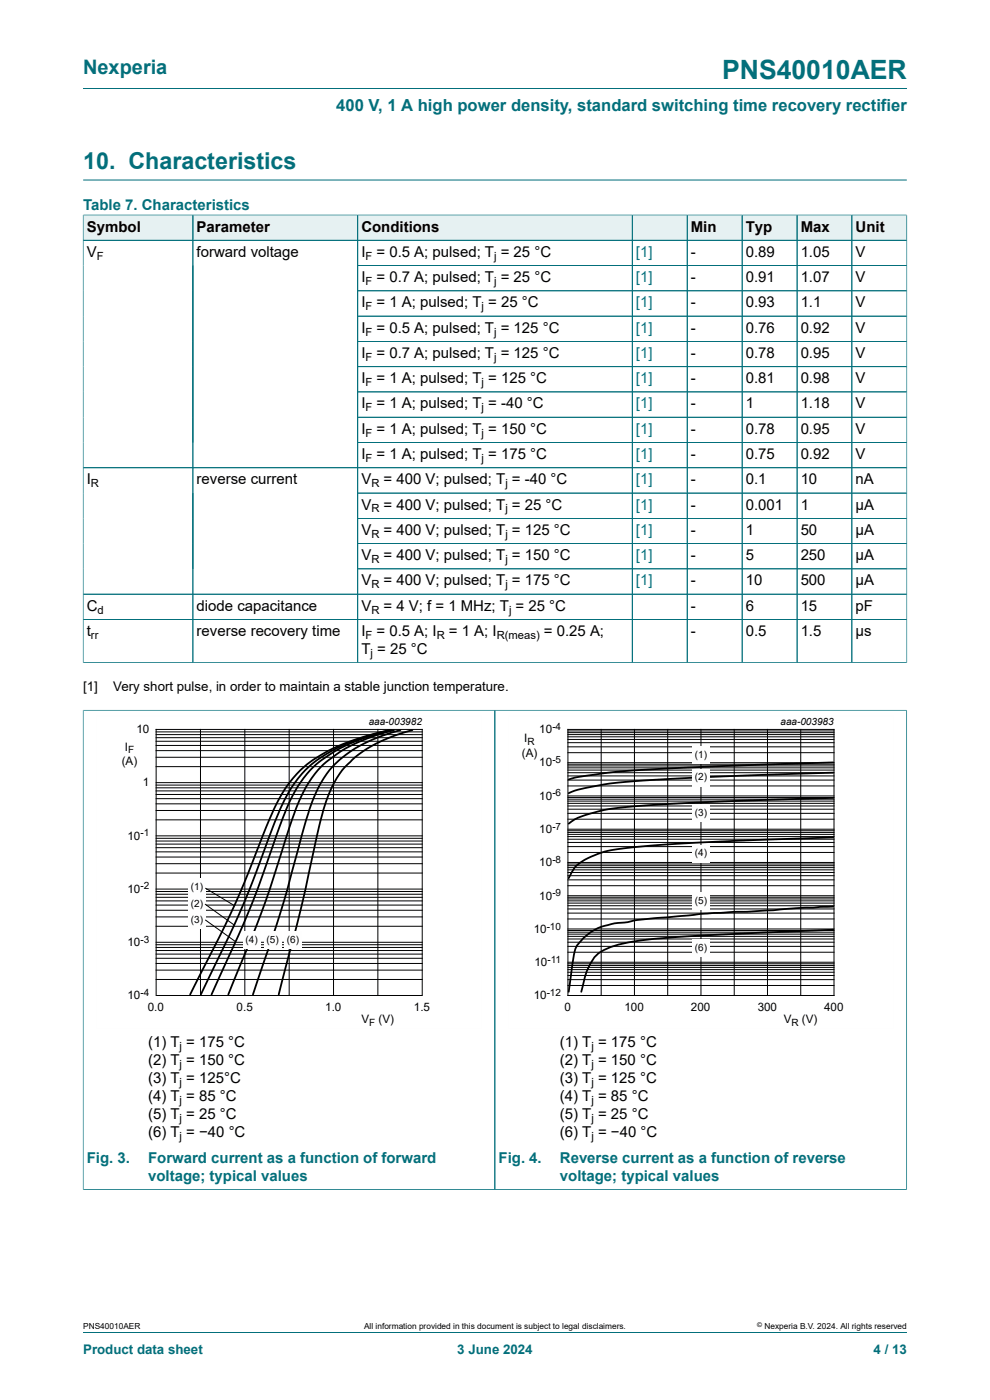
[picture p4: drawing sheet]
<svg xmlns="http://www.w3.org/2000/svg" width="210mm" height="297mm" viewBox="0 0 210 297" stroke-linecap="round" stroke-linejoin="round" font-family="sans-serif">
<path d="M17.6 18.8h174.8M17.6 38.2h174.8" fill="none" stroke="#036f7b" stroke-width=".21"/>
<path d="M17.7 45.7h23.2v5.2h-23.2z" fill="#e6f1f2"/>
<path d="M17.6 45.5v5.5h23.3v-5.4h-23.3" fill="none" stroke="#036f7b" stroke-width=".21"/>
<path d="M41 45.7h34.8v5.2h-34.8z" fill="#e6f1f2"/>
<path d="M40.9 45.6h35v5.4h-35z" fill="none" stroke="#036f7b" stroke-width=".21"/>
<path d="M75.9 45.7h58.1v5.2h-58.1z" fill="#e6f1f2"/>
<path d="M75.9 45.6h58.2v5.4h-58.2z" fill="none" stroke="#036f7b" stroke-width=".21"/>
<path d="M134.2 45.7h11.5v5.2h-11.5z" fill="#e6f1f2"/>
<path d="M134.1 45.6h11.7v5.4h-11.7z" fill="none" stroke="#036f7b" stroke-width=".21"/>
<path d="M145.8 45.7h11.5v5.2h-11.5z" fill="#e6f1f2"/>
<path d="M145.8 45.6h11.6v5.4h-11.6z" fill="none" stroke="#036f7b" stroke-width=".21"/>
<path d="M157.5 45.7h11.5v5.2h-11.5z" fill="#e6f1f2"/>
<path d="M157.4 45.6h11.7v5.4h-11.7z" fill="none" stroke="#036f7b" stroke-width=".21"/>
<path d="M169.1 45.7h11.5v5.2h-11.5z" fill="#e6f1f2"/>
<path d="M169.1 45.6h11.6v5.4h-11.6z" fill="none" stroke="#036f7b" stroke-width=".21"/>
<path d="M180.8 45.7h11.5v5.2h-11.5z" fill="#e6f1f2"/>
<g fill="none" stroke="#036f7b" stroke-width=".21">
<path d="M17.6 51h174.8M17.6 45.7v95M17.7 45.6h174.7M40.9 45.7v94.9M75.9 45.7v94.9M75.9 56.3h116.5M134.1 45.7v94.9M145.8 45.7v94.9M157.4 45.7v94.9M169.1 45.7v94.9M180.7 45.6v95M192.4 45.5v95.2"/>
<path d="M75.9 61.7h116.5M75.9 67.1h116.5M75.9 72.4h116.5M75.9 77.8h116.5M75.9 83.1h116.5M75.9 88.5h116.5M75.9 93.9h116.5M192.4 99.2h-174.8M75.9 104.6h116.5M75.9 110h116.5M75.9 115.3h116.5M17.6 131.4h174.8"/>
<path d="M75.9 120.7h116.5M192.4 126h-174.8M17.6 140.6h174.8M17.6 150.7h87.4v101.7h-87.4M17.6 150.6v101.8"/>
</g>
<path d="M102.3 151.9h-81.9v66.3h81.9" fill="none" stroke="#fefefe" stroke-width=".21"/>
<g fill="none" stroke="#000" stroke-width=".21">
<path d="M33.1 154.7h56.5v56.5h-56.5zM33.1 159.2h56.5M33.1 158.1h56.5M33.1 157.3h56.5M33.1 156.5h56.5M33.1 155.8h56.5M33.1 155.3h56.5M42.5 154.7v56.5M51.9 154.7v56.5M61.3 154.7v56.5M70.7 154.7v56.5M80.2 154.7v56.5"/>
<path d="M33.1 179.8h56.5M33.1 179.1h56.5M33.1 178.4h56.5M33.1 177.8h56.5M33.1 177.3h56.5M33.1 173.9h56.5M33.1 171.9h56.5M33.1 170.5h56.5M33.1 169.4h56.5M33.1 168.5h56.5M33.1 167.8h56.5M33.1 167.1h56.5"/>
<path d="M33.1 166.6h56.5M33.1 166h56.5M33.1 162.6h56.5M33.1 160.7h56.5M33.1 199.9h56.5M33.1 196.5h56.5M33.1 194.5h56.5M33.1 193.1h56.5M33.1 192h56.5M33.1 191.1h56.5M33.1 190.4h56.5M33.1 189.7h56.5"/>
<path d="M33.1 189.1h56.5M33.1 188.6h56.5M33.1 185.2h56.5M33.1 183.2h56.5M33.1 181.8h56.5M33.1 180.7h56.5M33.1 207.8h56.5M33.1 205.8h56.5M33.1 204.4h56.5M33.1 203.3h56.5M33.1 202.4h56.5M33.1 201.6h56.5"/>
<path d="M33.1 201h56.5M33.1 200.4h56.5"/>
</g>
<path d="M82.6 154.9l-6 1.6a30.9 30.9 0 0 0-13.9 8 41.9 41.9 0 0 0-7 12.8l-3.3 8.5-2.6 6.1-2.7 5.8-6.8 13.3M82.8 154.9l-5.8 1.6a29.2 29.2 0 0 0-13.2 8 43.7 43.7 0 0 0-6.8 13.2l-3 8.1-2.4 6.1-2.6 5.8-6.4 13.3M83 154.9l-5.5 1.6a27.8 27.8 0 0 0-12.6 8 42.9 42.9 0 0 0-6.3 12.8l-5.2 14.6-2.5 5.8-6 13.3M83.6 154.9l-5.2 1.6a25.8 25.8 0 0 0-11.9 8 45.1 45.1 0 0 0-5.9 13.3l-4.5 14.1-2.2 5.8-5.5 13.3M84.9 154.9l-4.9 1.6a21.7 21.7 0 0 0-13.5 13l-1.6 4.7-5.2 18.8-6 18M87.5 154.9l-4.9 1.6a20.9 20.9 0 0 0-12.4 11l-1.1 2.7-1.1 4-4 17.7-4.9 19.1" fill="none" stroke="#000" stroke-width=".38"/>
<g fill="#fefefe">
<path d="M39.9 186.4h3.8v3.6h-3.8z"/>
<path d="M39.9 190h3.8v3.6h-3.8z"/>
<path d="M39.9 193.4h3.8v3.6h-3.8z"/>
<path d="M51.5 197.6h3.8v3.7h-3.8z"/>
<path d="M56 197.6h3.8v3.7h-3.8z"/>
</g>
<path d="M43.5 191.8l6.2 4.5M43.5 195.1l6.5 4.7M43.6 188.4l6.2 3.7" fill="none" stroke="#000" stroke-width=".21"/>
<path d="M60.3 197.6h3.8v3.7h-3.8z" fill="#fefefe"/>
<path d="M192.3 150.6v101.8M192.4 150.7h-87.4v101.7h87.4" fill="none" stroke="#036f7b" stroke-width=".21"/>
<path d="M189.6 151.9h-81.8v66.3h81.8" fill="none" stroke="#fefefe" stroke-width=".21"/>
<g fill="none" stroke="#000" stroke-width=".21">
<path d="M120.5 154.7h56.4v56.5h-56.4zM120.5 159.7h56.4M120.5 158.4h56.4M120.5 157.6h56.4M120.5 156.9h56.4M120.5 156.3h56.4M120.5 155.8h56.4M120.5 155.4h56.4M120.5 155.1h56.4M127.5 154.7v56.5M134.6 154.7v56.5M141.6 154.7v56.5"/>
<path d="M148.7 154.7v56.5M155.7 154.7v56.5M162.8 154.7v56.5M169.9 154.7v56.5M120.5 179.6h56.4M120.5 178.7h56.4M120.5 178h56.4M120.5 177.5h56.4M120.5 177h56.4M120.5 176.6h56.4M120.5 176.2h56.4M120.5 175.9h56.4"/>
<path d="M120.5 173.8h56.4M120.5 172.5h56.4M120.5 171.7h56.4M120.5 171h56.4M120.5 170.4h56.4M120.5 169.9h56.4M120.5 169.5h56.4M120.5 169.2h56.4M120.5 168.9h56.4M120.5 166.7h56.4M120.5 165.5h56.4M120.5 164.6h56.4"/>
<path d="M120.5 163.9h56.4M120.5 163.4h56.4M120.5 162.9h56.4M120.5 162.5h56.4M120.5 162.1h56.4M120.5 161.8h56.4M120.5 199.9h56.4M120.5 199.2h56.4M120.5 198.6h56.4M120.5 198.2h56.4M120.5 197.8h56.4M120.5 197.4h56.4"/>
<path d="M120.5 197.1h56.4M120.5 195h56.4M120.5 193.7h56.4M120.5 192.8h56.4M120.5 192.1h56.4M120.5 191.6h56.4M120.5 191.1h56.4M120.5 190.7h56.4M120.5 190.3h56.4M120.5 190h56.4M120.5 187.9h56.4M120.5 186.7h56.4"/>
<path d="M120.5 185.8h56.4M120.5 185.1h56.4M120.5 184.5h56.4M120.5 184.1h56.4M120.5 183.7h56.4M120.5 183.3h56.4M120.5 183h56.4M120.5 180.8h56.4M120.5 202h56.4M120.5 204.1h56.4M120.5 200.8h56.4M120.5 209.1h56.4"/>
<path d="M120.5 207.8h56.4M120.5 206.9h56.4M120.5 206.3h56.4M120.5 205.7h56.4M120.5 205.2h56.4M120.5 204.8h56.4M120.5 204.5h56.4"/>
</g>
<path d="M176.7 161.7l-23.9 .8-16.8 .8-7.4 .7-6 .8-2 .6M176.7 163.9l-19.6 .7-15.9 .7-10.2 .7-4.9 .8a23.2 23.2 0 0 0-5.5 1.5M176.7 169.3l-19.3 .6-16.2 .7-9.5 .7-4.5 .8a17.9 17.9 0 0 0-6.3 2.4l-.3 .2M176.7 177.6l-28.1 1.1-9.5 .6-6.7 .7a18.6 18.6 0 0 0-10.2 3.7l-1.6 2.6M176.7 192.3l-28.1 1.6-13.3 1.3-1.8 .4a17.5 17.5 0 0 0-8.1 2.1l-1.5 1.2a6 6 0 0 0-2.3 4.4l-1 7.1M176.7 197.2l-16.8 .7a235.7 235.7 0 0 0-26.5 2 13.7 13.7 0 0 0-7 2.9 14.5 14.5 0 0 0-2.9 6.9l-.2 .7" fill="none" stroke="#000" stroke-width=".38"/>
<g fill="#fefefe">
<path d="M146.8 158.4h3.8v3.7h-3.8z"/>
<path d="M146.8 163.2h3.8v3.6h-3.8z"/>
<path d="M146.8 170.6h3.8v3.7h-3.8z"/>
<path d="M146.8 179.3h3.8v3.6h-3.8z"/>
<path d="M146.8 189.3h3.8v3.7h-3.8z"/>
<path d="M146.8 199.3h3.8v3.7h-3.8z"/>
</g>
<path d="M17.6 150.7v101.6M17.7 150.7h174.6M105 150.7v101.6M192.3 150.7v101.6M17.7 252.4h174.6M17.6 282.6h174.8" fill="none" stroke="#036f7b" stroke-width=".21"/>
<text font-size="5.6" fill="#036f7b" x="153.2" y="16.8">PNS40010AER</text>
<text font-size="4.9" fill="#036f7b" x="17.6" y="35.9">10. Characteristics</text>
<text font-size="4.2" fill="#036f7b" x="17.6" y="15.6">Nexperia</text>
<text font-size="3.5" fill="#036f7b" x="71.3" y="23.7">400 V, 1 A high power density, standard switching time recovery rectifier</text>
<g font-size="3.2" fill="#036f7b">
<text x="17.6" y="44.5">Table 7. Characteristics</text>
<text x="18.4" y="246.7">Fig. 3.</text>
<text x="31.4" y="246.7">Forward current as a function of forward</text>
<text x="31.4" y="250.5">voltage; typical values</text>
<text x="105.8" y="246.7">Fig. 4.</text>
<text x="118.8" y="246.7">Reverse current as a function of reverse</text>
<text x="118.8" y="250.5">voltage; typical values</text>
</g>
<g font-size="3.2">
<text x="18.4" y="49.1">Symbol</text>
<text x="41.7" y="49.1">Parameter</text>
<text x="76.7" y="49.1">Conditions</text>
<text x="146.5" y="49.1">Min</text>
<text x="158.2" y="49.1">Typ</text>
<text x="169.8" y="49.1">Max</text>
<text x="181.5" y="49.1">Unit</text>
<text x="18.4" y="54.5">V</text>
<text x="41.7" y="54.5">forward voltage</text>
<text x="76.7" y="54.5">I</text>
<text x="76.7" y="59.8">I</text>
<text x="79.9" y="54.5">= 0.5 A; pulsed; T = 25 °C</text>
<text x="79.9" y="59.8">= 0.7 A; pulsed; T = 25 °C</text>
<text x="146.5" y="54.5">-</text>
<text x="146.5" y="59.8">-</text>
<text x="158.2" y="54.5">0.89</text>
<text x="158.2" y="59.8">0.91</text>
<text x="169.8" y="54.5">1.05</text>
<text x="169.8" y="59.8">1.07</text>
<text x="181.5" y="54.5">V</text>
<text x="181.5" y="59.8">V</text>
<text x="76.7" y="65.2">I</text>
<text x="79.9" y="65.2">= 1 A; pulsed; T = 25 °C</text>
<text x="146.5" y="65.2">-</text>
<text x="158.2" y="65.2">0.93</text>
<text x="169.8" y="65.2">1.1</text>
<text x="181.5" y="65.2">V</text>
<text x="76.7" y="70.6">I</text>
<text x="79.9" y="70.6">= 0.5 A; pulsed; T = 125 °C</text>
<text x="146.5" y="70.6">-</text>
<text x="158.2" y="70.6">0.76</text>
<text x="169.8" y="70.6">0.92</text>
<text x="181.5" y="70.6">V</text>
<text x="76.7" y="75.9">I</text>
<text x="79.9" y="75.9">= 0.7 A; pulsed; T = 125 °C</text>
<text x="146.5" y="75.9">-</text>
<text x="158.2" y="75.9">0.78</text>
<text x="169.8" y="75.9">0.95</text>
<text x="181.5" y="75.9">V</text>
<text x="76.7" y="81.3">I</text>
<text x="79.9" y="81.3">= 1 A; pulsed; T = 125 °C</text>
<text x="146.5" y="81.3">-</text>
<text x="158.2" y="81.3">0.81</text>
<text x="169.8" y="81.3">0.98</text>
<text x="181.5" y="81.3">V</text>
<text x="76.7" y="86.7">I</text>
<text x="79.9" y="86.7">= 1 A; pulsed; T = -40 °C</text>
<text x="146.5" y="86.7">-</text>
<text x="158.2" y="86.7">1</text>
<text x="169.8" y="86.7">1.18</text>
<text x="181.5" y="86.7">V</text>
<text x="76.7" y="92">I</text>
<text x="79.9" y="92">= 1 A; pulsed; T = 150 °C</text>
<text x="146.5" y="92">-</text>
<text x="158.2" y="92">0.78</text>
<text x="169.8" y="92">0.95</text>
<text x="181.5" y="92">V</text>
<text x="76.7" y="97.4">I</text>
<text x="79.9" y="97.4">= 1 A; pulsed; T = 175 °C</text>
<text x="146.5" y="97.4">-</text>
<text x="158.2" y="97.4">0.75</text>
<text x="169.8" y="97.4">0.92</text>
<text x="181.5" y="97.4">V</text>
<text x="18.4" y="102.7">I</text>
<text x="41.7" y="102.7">reverse current</text>
<text x="76.7" y="102.7">V</text>
<text x="81.4" y="102.7">= 400 V; pulsed; T = -40 °C</text>
<text x="146.5" y="102.7">-</text>
<text x="158.2" y="102.7">0.1</text>
<text x="169.8" y="102.7">10</text>
<text x="181.5" y="102.7">nA</text>
<text x="76.7" y="108.1">V</text>
<text x="76.7" y="113.5">V</text>
<text x="81.4" y="108.1">= 400 V; pulsed; T = 25 °C</text>
<text x="81.4" y="113.5">= 400 V; pulsed; T = 125 °C</text>
<text x="146.5" y="108.1">-</text>
<text x="146.5" y="113.5">-</text>
<text x="158.2" y="108.1">0.001</text>
<text x="158.2" y="113.5">1</text>
<text x="169.8" y="108.1">1</text>
<text x="169.8" y="113.5">50</text>
<text x="181.5" y="108.1">µA</text>
<text x="181.5" y="113.5">µA</text>
<text x="76.7" y="118.8">V</text>
<text x="81.4" y="118.8">= 400 V; pulsed; T = 150 °C</text>
<text x="146.5" y="118.8">-</text>
<text x="158.2" y="118.8">5</text>
<text x="169.8" y="118.8">250</text>
<text x="181.5" y="118.8">µA</text>
<text x="76.7" y="124.2">V</text>
<text x="81.4" y="124.2">= 400 V; pulsed; T = 175 °C</text>
<text x="146.5" y="124.2">-</text>
<text x="158.2" y="124.2">10</text>
<text x="169.8" y="124.2">500</text>
<text x="181.5" y="124.2">µA</text>
<text x="18.4" y="129.6">C</text>
<text x="41.7" y="129.6">diode capacitance</text>
<text x="76.7" y="129.6">V</text>
<text x="81.4" y="129.6">= 4 V; f = 1 MHz; T = 25 °C</text>
<text x="146.5" y="129.6">-</text>
<text x="158.2" y="129.6">6</text>
<text x="169.8" y="129.6">15</text>
<text x="181.5" y="129.6">pF</text>
<text x="18.4" y="134.9">t</text>
<text x="41.7" y="134.9">reverse recovery time</text>
<text x="76.7" y="134.9">I</text>
<text x="79.9" y="134.9">= 0.5 A; I</text>
<text x="95.2" y="134.9">= 1 A; I</text>
<text x="115.4" y="134.9">= 0.25 A;</text>
<text x="146.5" y="134.9">-</text>
<text x="158.2" y="134.9">0.5</text>
<text x="169.8" y="134.9">1.5</text>
<text x="181.5" y="134.9">µs</text>
<text x="76.7" y="138.7">T = 25 °C</text>
<text x="31.4" y="222.1">(1) T = 175 °C</text>
<text x="31.4" y="225.9">(2) T = 150 °C</text>
<text x="118.8" y="222.1">(1) T = 175 °C</text>
<text x="118.8" y="225.9">(2) T = 150 °C</text>
<text x="31.4" y="229.7">(3) T = 125°C</text>
<text x="31.4" y="233.5">(4) T = 85 °C</text>
<text x="118.8" y="229.7">(3) T = 125 °C</text>
<text x="118.8" y="233.5">(4) T = 85 °C</text>
<text x="31.4" y="237.3">(5) T = 25 °C</text>
<text x="118.8" y="237.3">(5) T = 25 °C</text>
<text x="31.4" y="241.1">(6) T = −40 °C</text>
<text x="118.8" y="241.1">(6) T = −40 °C</text>
</g>
<g font-size="3.2" fill="#00f">
<text x="134.9" y="54.5">[1]</text>
<text x="134.9" y="59.8">[1]</text>
<text x="134.9" y="65.2">[1]</text>
<text x="134.9" y="70.6">[1]</text>
<text x="134.9" y="75.9">[1]</text>
<text x="134.9" y="81.3">[1]</text>
<text x="134.9" y="86.7">[1]</text>
<text x="134.9" y="92">[1]</text>
<text x="134.9" y="97.4">[1]</text>
<text x="134.9" y="102.7">[1]</text>
<text x="134.9" y="108.1">[1]</text>
<text x="134.9" y="113.5">[1]</text>
<text x="134.9" y="118.8">[1]</text>
<text x="134.9" y="124.2">[1]</text>
</g>
<g font-size="2.8">
<text x="17.6" y="146.5">[1]</text>
<text x="24" y="146.5">Very short pulse, in order to maintain a stable junction temperature.</text>
</g>
<g font-size="2.8" fill="#036f7b">
<text x="17.6" y="287.2">Product data sheet</text>
<text x="97" y="287.2">3 June 2024</text>
<text x="185.3" y="287.2">4 / 13</text>
</g>
<g font-size="2.5">
<text x="28.9" y="155.5">10</text>
<text x="114.4" y="155.5">10</text>
<text x="26.5" y="159.4">I</text>
<text x="110.7" y="160.5">(A)</text>
<text x="111.2" y="157.5">I</text>
<text x="25.8" y="162.3">(A)</text>
<text x="30.3" y="166.8">1</text>
<text x="114.4" y="162.6">10</text>
<text x="114.4" y="169.7">10</text>
<text x="27" y="178.2">10</text>
<text x="114.4" y="176.8">10</text>
<text x="114.4" y="183.8">10</text>
<text x="27" y="189.5">10</text>
<text x="114.4" y="190.9">10</text>
<text x="113.2" y="198">10</text>
<text x="27" y="200.7">10</text>
<text x="113.4" y="205">10</text>
<text x="27" y="212">10</text>
<text x="31.3" y="214.5">0.0</text>
<text x="50.2" y="214.5">0.5</text>
<text x="69" y="214.5">1.0</text>
<text x="87.8" y="214.5">1.5</text>
<text x="113.2" y="212">10</text>
<text x="119.8" y="214.5">0</text>
<text x="132.5" y="214.5">100</text>
<text x="146.6" y="214.5">200</text>
<text x="160.7" y="214.5">300</text>
<text x="174.8" y="214.5">400</text>
<text x="76.7" y="217.1">V</text>
<text x="80.3" y="217.1">(V)</text>
<text x="166.2" y="217.1">V</text>
<text x="170.1" y="217.1">(V)</text>
</g>
<g font-size="2.4">
<text x="20.5" y="55.1">F</text>
<text x="77.5" y="55.1">F</text>
<text x="104.8" y="55.1">j</text>
<text x="77.5" y="60.5">F</text>
<text x="77.5" y="65.8">F</text>
<text x="102.2" y="65.8">j</text>
<text x="104.8" y="60.5">j</text>
<text x="77.5" y="71.2">F</text>
<text x="104.8" y="71.2">j</text>
<text x="77.5" y="76.5">F</text>
<text x="104.8" y="76.5">j</text>
<text x="77.5" y="81.9">F</text>
<text x="102.2" y="81.9">j</text>
<text x="77.5" y="87.3">F</text>
<text x="102.2" y="87.3">j</text>
<text x="77.5" y="92.6">F</text>
<text x="102.2" y="92.6">j</text>
<text x="77.5" y="98">F</text>
<text x="102.2" y="98">j</text>
<text x="19.3" y="103.4">R</text>
<text x="78.8" y="103.4">R</text>
<text x="107.2" y="103.4">j</text>
<text x="78.8" y="108.7">R</text>
<text x="107.2" y="108.7">j</text>
<text x="78.8" y="114.1">R</text>
<text x="78.8" y="119.4">R</text>
<text x="107.2" y="114.1">j</text>
<text x="107.2" y="119.4">j</text>
<text x="78.8" y="124.8">R</text>
<text x="107.2" y="124.8">j</text>
<text x="20.7" y="130.2">d</text>
<text x="78.8" y="130.2">R</text>
<text x="108" y="130.2">j</text>
<text x="19.3" y="135.5">rr</text>
<text x="77.5" y="135.5">F</text>
<text x="92.6" y="135.5">R</text>
<text x="105.4" y="135.5">R(meas)</text>
<text x="78.6" y="139.3">j</text>
<text x="38.1" y="222.7">j</text>
<text x="38.1" y="226.5">j</text>
<text x="125.5" y="222.7">j</text>
<text x="125.5" y="226.5">j</text>
<text x="38.1" y="230.3">j</text>
<text x="125.5" y="230.3">j</text>
<text x="38.1" y="234.1">j</text>
<text x="38.1" y="237.9">j</text>
<text x="125.5" y="234.1">j</text>
<text x="125.5" y="237.9">j</text>
<text x="38.1" y="241.8">j</text>
<text x="125.5" y="241.8">j</text>
</g>
<g font-size="2.1">
<text x="78.2" y="153.9">aaa-003982</text>
<text x="117.2" y="154.8">-4</text>
<text x="165.6" y="153.9">aaa-003983</text>
<text x="27.2" y="159.8">F</text>
<text x="111.9" y="158">R</text>
<text x="117.2" y="161.8">-5</text>
<text x="147.4" y="160.8">(1)</text>
<text x="147.4" y="165.5">(2)</text>
<text x="117.2" y="168.9">-6</text>
<text x="147.4" y="173">(3)</text>
<text x="29.8" y="177.4">-1</text>
<text x="117.2" y="176">-7</text>
<text x="117.2" y="183">-8</text>
<text x="147.4" y="181.6">(4)</text>
<text x="29.8" y="188.7">-2</text>
<text x="40.5" y="188.8">(1)</text>
<text x="117.2" y="190.2">-9</text>
<text x="147.4" y="191.7">(5)</text>
<text x="40.5" y="192.3">(2)</text>
<text x="40.5" y="195.7">(3)</text>
<text x="116" y="197.2">-10</text>
<text x="29.8" y="200">-3</text>
<text x="52.1" y="200">(4)</text>
<text x="56.6" y="200">(5)</text>
<text x="60.9" y="200">(6)</text>
<text x="147.4" y="201.7">(6)</text>
<text x="116.2" y="204.2">-11</text>
<text x="29.8" y="211.2">-4</text>
<text x="116" y="211.2">-12</text>
<text x="78.3" y="217.6">F</text>
<text x="167.9" y="217.6">R</text>
</g>
<g font-size="1.8">
<text x="17.6" y="282">PNS40010AER</text>
<text x="77.2" y="282">All information provided in this document is subject to legal disclaimers.</text>
<text x="162.2" y="282">Nexperia B.V. 2024. All rights reserved</text>
</g>
<text font-size="1.4" x="160.6" y="281.6">©</text>
</svg>
